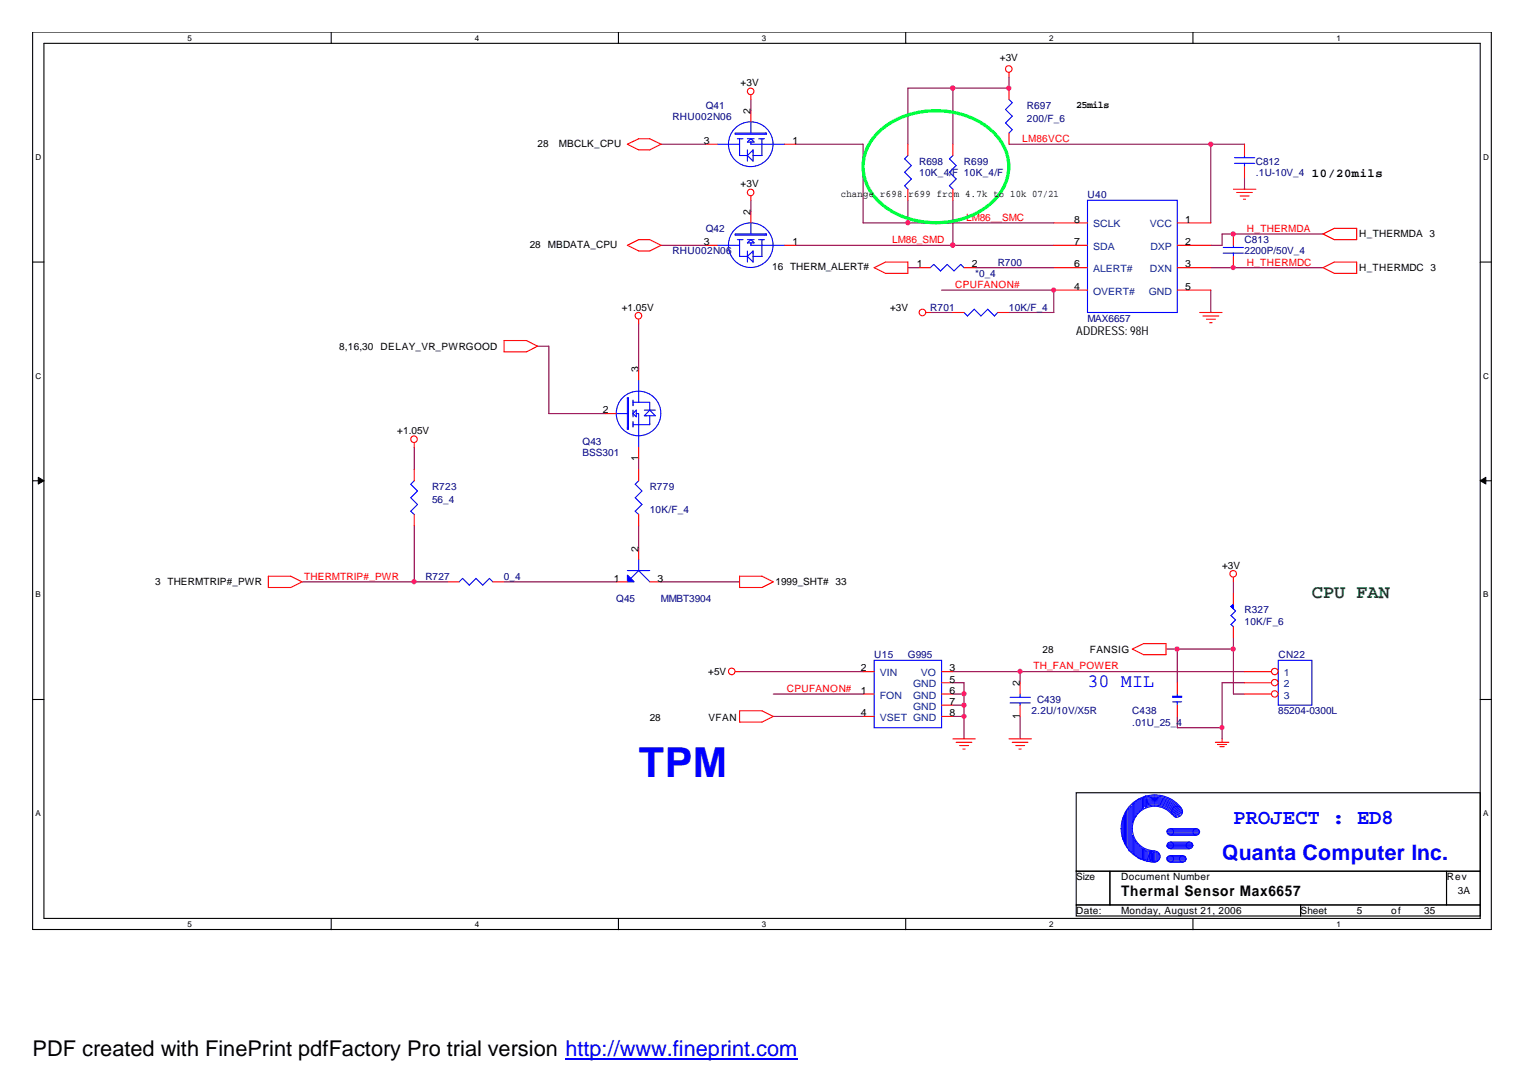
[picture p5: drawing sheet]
<svg xmlns="http://www.w3.org/2000/svg" width="297mm" height="210mm" viewBox="0 0 297 210" stroke-linecap="round" stroke-linejoin="round" font-family="sans-serif">
<g fill="none" stroke="#000" stroke-width=".21">
<path d="M6.3 6.2h284v174.8h-284zM8.6 8.4h279.6v170.4h-279.6zM64.5 6.2v2.2M120.4 6.2v2.2M176.3 6.2v2.2M232.2 6.2v2.2M6.3 51h2.3M288.2 51h2.2M6.3 93.6h2.3M288.2 93.6h2.2M6.3 136.2h2.3M288.2 136.2h2.2"/>
<path d="M209.5 154.4h78.7v15.2h-78.7zM64.5 178.8v2.2M120.4 178.8v2.2M176.3 178.8v2.2M209.5 169.6h6.6v6.6h-6.6zM209.5 176.2h43.7v2.2h-43.7zM216.1 169.6h65.5v6.6h-65.5zM232.2 178.8v2.2M253.2 176.2h35v2.2h-35zM281.6 169.6h6.6v6.6h-6.6z"/>
</g>
<g fill="#000" stroke="#000" stroke-width=".19">
<path d="M7.5 92.9l1.1 .7-1.1 .6z" fill-rule="evenodd"/>
<path d="M288.2 93.6l1.1-.7v1.3z" fill-rule="evenodd"/>
</g>
<g fill="none" stroke="#800040" stroke-width=".21">
<path d="M146.2 19.4v2.2M185.5 17.2v10.9M196.4 15v2.2h-19.7v10.9M128.7 28.1h8.7M146.2 39v2.2M154.9 28.1h13.1v15.3h37.1M176.7 39v4.4M185.5 39v8.8M196.4 28.1h45.9M235.7 28.1v15.3M242.3 34.6v2.2M128.7 47.8h8.7"/>
<path d="M154.9 47.8h50.2M176.7 52.1h2.2M183.3 56.5h21.8v4.3h-8.7M189.9 52.1h15.2M235.7 56.5v4.3M235.7 52.1h21.9M257.6 45.6h-19.7v2.2h-2.2M104.6 67.4h2.2v13.1h11M124.3 63v8.8M181.1 60.8h4.4M80.6 87.1v4.4M124.3 89.3v2.2"/>
<path d="M58.8 113.3h28.4M80.6 102.4v10.9M98.1 113.3h21.9M124.3 102.4v4.3M128.7 113.3h15.3M240.1 113.3v2.2M144 130.8h24M150.5 139.5h17.5M150.5 135.1h17.5M185.5 130.8h56.8M185.5 132.9h2.2v11M185.5 139.5h2.2"/>
<path d="M185.5 135.1h2.2M185.5 137.3h2.2M198.6 130.8v2.1M198.6 139.5v4.4M227 126.4h13.1M229.2 126.4v6.5M229.2 139.5v2.2h8.7M240.1 124.2v10.9h2.2M242.3 132.9h-4.4v11"/>
</g>
<g fill="none" stroke="#f00" stroke-width=".21">
<path d="M146.2 18.5v.9M196.4 14.1v.9M196.4 17.2v2.2M122.1 28.1l2.2-1.1h2.2l2.2 1.1-2.2 1.1h-2.2zM137.4 28.1h2.2M146.2 21.6v2.1M146.2 38.2v.8M152.7 28.1h2.2M176.7 28.1v2.2M176.7 36.8v2.2M185.5 28.1v2.2M185.5 36.8v2.2"/>
<path d="M196.4 25.9v2.2M240.1 36.8h4.4M240.7 37.5h3.1M241.4 38.2h1.8M242.1 38.8h.4M242.3 28.1v2.2M242.3 32.5v2.1M122.1 47.8l2.2-1.1h2.2l2.2 1.1-2.2 1.1h-2.2zM137.4 47.8h2.2M146.2 41.2v2.2M152.7 47.8h2.2M170.2 52.1l2.2-1.1h4.3v2.2h-4.3z"/>
<path d="M205.1 47.8h6.6M205.1 43.4h6.6M205.1 52.1h6.6M205.1 56.5h6.6M229.2 47.8h6.5M229.2 43.4h6.5M229.2 52.1h6.5M229.2 56.5h6.5M240.1 45.6v2.2M240.1 49.9v2.2M257.6 45.6l2.2-1.1h4.3v2.2h-4.3zM257.6 52.1l2.2-1.1h4.3v2.2h-4.3z"/>
<path d="M98.1 66.3h4.4l2.1 1.1-2.1 1.1h-4.4zM124.3 62.2v.8M124.3 71.8v2.2M180.3 60.8h.8M185.5 60.8h2.2M194.2 60.8h2.2M233.6 60.8h4.3M234.2 61.5h3.1M234.9 62.2h1.7M235.5 62.8h.5M80.6 86.2v.9M117.8 80.5h2.2"/>
<path d="M124.3 87.1v2.2M52.2 112.2h4.4l2.2 1.1-2.2 1.1h-4.4zM87.2 113.3h2.2M95.9 113.3h2.2M120 113.3h2.1M124.3 106.7v2.2M126.5 113.3h2.2M144 112.2h4.3l2.2 1.1-2.2 1.1h-4.3zM240.1 112.4v.9M240.1 115.5v2.2M143.1 130.8h.9M144 138.4h4.3l2.2 1.1-2.2 1.1h-4.3z"/>
<path d="M168 130.8h2.2M168 135.1h2.2M168 139.5h2.2M183.3 130.8h2.2M183.3 135.1h2.2M183.3 139.5h2.2M183.3 132.9h2.2M183.3 137.3h2.2M198.6 132.9v2.2M198.6 137.3v2.2M220.4 126.4l2.2-1.1h4.4v2.2h-4.4zM229.2 132.9v2.2"/>
<path d="M229.2 137.3v2.2M240.1 122v2.2M185.5 143.9h4.4M186.1 144.5h3.1M186.8 145.2h1.8M187.5 145.9h.4M196.4 143.9h4.4M197.1 144.5h3M197.7 145.2h1.8M198.4 145.9h.4M236.6 144.5h2.6M237 145h1.8"/>
<path d="M237.5 145.4h.8M237.9 143.9v.6"/>
<circle cx="146.1" cy="17.8" r=".64"/>
<circle cx="196.4" cy="13.4" r=".64"/>
<circle cx="146.1" cy="37.5" r=".64"/>
<circle cx="124.3" cy="61.5" r=".64"/>
<circle cx="179.6" cy="60.8" r=".64"/>
<circle cx="80.6" cy="85.5" r=".64"/>
<circle cx="240.1" cy="111.7" r=".64"/>
<circle cx="142.4" cy="130.7" r=".64"/>
</g>
<path d="M170.7 26a16.9 16.9 0 0 1 17.4-3.5 11.6 11.6 0 0 1 8.2 8.8 10.1 10.1 0 0 1-5.7 10 17.3 17.3 0 0 1-18.9-1.5 9.1 9.1 0 0 1-1-13.8z" fill="none" stroke="#00ff40" stroke-width=".63"/>
<g fill="none" stroke="#00f" stroke-width=".21">
<path d="M196.4 19.4l.7 .6-1.4 1.3 1.4 1.3-1.4 1.3 1.4 1.3-.7 .7M139.6 28.1h4.4M143.1 25.9h6.1v.2h-6.1zM143.6 27h1.1M144 27v3.3h1.5M145.5 29.2v2.2M145.5 27h1.3M145.7 27.4l.5-.4 .6 .7h-1.3zM146.2 23.7v2.2M146.2 27.7v.4h6.5M146.6 29.2v2.2l-1.1-1.1zM147.7 27h1.1"/>
<path d="M148.3 27v3.3h-1.7M176.7 30.3l-.6 .6 1.3 1.3-1.3 1.3 1.3 1.4-1.3 1.3 .6 .6M185.5 30.3l-.7 .6 1.3 1.3-1.3 1.3 1.3 1.4-1.3 1.3 .7 .6M211.7 39h17.5v21.8h-17.5zM240.3 31.8h4M240.3 30.7h4M242.3 30.3v.4M242.3 31.8v.7M139.6 47.8h4.4M143.1 45.6h6.1v.2h-6.1zM143.6 46.7h1.1M144 46.7v3.2h1.5"/>
<path d="M145.5 47.3l.7-.6 .6 .6zM145.5 49.9l1.1-1v2.1zM145.5 46.7h1.3M145.5 48.9v2.1M146.2 47.3v.5h6.5M146.2 43.4v2.2M147.7 46.7h1.1M148.3 46.7v3.2h-1.7M238.1 49.3h4M238.1 48.2h4M240.1 47.8v.4M240.1 49.3v.6"/>
<path d="M122.1 77.5h.2v6.1h-.2zM123.2 78.3h3.3v1.6M123.2 77.9v1.1M123.2 79.9v1.3M124.3 74v4.3M125.4 79.9h2.2M126.5 79.9l1.1 1.1h-2.2zM187.7 60.8l.6 .7 1.4-1.3 1.3 1.3 1.3-1.3 1.3 1.3 .6-.7M120 80.5h2.1M123.2 82.1v1.1M123.7 80.1l.2-.2v1.3l-.7-.7zM123.9 80.5h.4v6.6"/>
<path d="M126.5 81v1.7h-3.3M89.4 113.3l.6-.7 1.4 1.3 1.3-1.3 1.3 1.3 1.3-1.3 .6 .7M122.1 111.1h4.4M124.3 111.1l2.2 2.2M124.3 111.1l-1.5 1.5M124.3 108.9v2.2M240.1 117.7l-.5 .4 .9 .9-.9 .9 .9 .8-.9 .9 .5 .4M170.2 128.6h13.1v13.1h-13.1zM196.6 135.8h4M196.6 136.9h4M198.6 135.1v.7M198.6 136.9v.4"/>
<path d="M228.3 136.7h1.7M229.2 135.1v.5M229.2 136.7v.6M248.8 128.6h6.6v8.7h-6.6zM218.5 159.8v3.1l.2 .6v-4.4l.2-.4v5.5l.2 .2v-6.1l.2-.5v7.1l.3 .2v-7.5l.2-.2v8.3M220.4 156.5v3.7l.2-.6v-3.1l.3-.2v2.8l.2-.2v-2.8l.2-.2v2.6l.2-.2v-2.6h.2v2.4l.3-.3v-2.1l.2-.2v2.1l.2-.2v-1.9l.2-.2v2.1M223.1 156.8a4.8 4.8 0 0 1 6 2.4M223.1 156.6a5 5 0 0 1 6 2.2M223.1 156.4a5.3 5.3 0 0 1 6.3 2.6M223.1 156.1l1.7-.2a5.4 5.4 0 0 1 4.9 3.1M223.1 155.9a5.7 5.7 0 0 1 6.6 2.7M223.1 155.7a5.9 5.9 0 0 1 6.9 2.8"/>
<path d="M223.1 155v2.2l-.3-.2v-1.7zM223.1 157.1a4.6 4.6 0 0 1 5.7 2.1M223.2 155.4a6.2 6.2 0 0 1 6.9 2.9M223.2 155.2a6.4 6.4 0 0 1 7 2.9M223.3 155.3v1.7M228.2 158.6a4.4 4.4 0 0 0-4.9-1.4 4.4 4.4 0 0 0-2.9 4.2v-.1a4.3 4.3 0 0 0 4.4 4.4M229.9 157.3a6.5 6.5 0 0 0-7.3-2.1 6.5 6.5 0 0 0-4.3 6.2v-.1a6.5 6.5 0 0 0 6.5 6.6M223.1 165.5v1.9h-.3v-1.9l-.2-.2v2.1l-.2-.2v-1.9l-.2-.2v2.1h-.2v-2.3l-.3-.3v2.4h-.2v-2.6l-.2-.2v2.6l-.2-.2v-2.6l-.2-.5v2.9l-.3-.2v-3.1l-.2-.4v3.2h-.2v-8.9l-.2 .2v8.5M223.1 165.7h.2v1.7h.2v-1.7h.2v2h-.4l.6-2v2l.3-.3v-1.7l.2 .5v1.5h.2v-1.8h.2v1.8h.2v-1.8h.3v1.8l.2-.3v-1.2l.2 .2v.8M227.4 161.6h5.9v.2h-6.1v.2h6.4l-.3 .2h-5.9l.2 .2h5.7M227.4 166.8h3.3v.2h-3.5v.2h3.7l-.2 .2h-3.5l.4 .3h3.1M227.4 164.2h4.6v.2h-4.6l-.2 .2h5l-.2 .3h-4.8l.4 .2h4.2"/>
<path d="M227.9 166.6h2.4M227.9 167.9h2.4M227.9 165.3h3.7M227.9 164h3.7M227.9 162.7h5M227.9 161.3h5"/>
<circle cx="146.1" cy="28.1" r="4.4"/>
<circle cx="146.1" cy="47.7" r="4.3"/>
<circle cx="124.3" cy="80.5" r="4.3"/>
<circle cx="229.2" cy="158" r="1.06"/>
<circle cx="224.8" cy="166.8" r="1.07"/>
<circle cx="227.8" cy="162" r=".64"/>
<circle cx="227.8" cy="167.2" r=".64"/>
<circle cx="227.8" cy="164.6" r=".64"/>
<circle cx="230.2" cy="167.2" r=".64"/>
<circle cx="231.6" cy="164.6" r=".64"/>
<circle cx="232.9" cy="162" r=".64"/>
</g>
<g fill="#00f" stroke="#00f" stroke-width=".21">
<path d="M228.3 135.6h1.7v.2h-1.7z" fill-rule="evenodd"/>
<path d="M122.1 112l1.3 1.3h-1.3z" fill-rule="evenodd"/>
<path d="M239.6 118.1l.5-.4v.8z" fill-rule="evenodd"/>
</g>
<circle cx="248.2" cy="130.8" r=".63" fill="#fff" stroke="#f00" stroke-width=".21"/>
<path d="M242.3 130.8h5.2" fill="none" stroke="#f00" stroke-width=".21"/>
<circle cx="248.2" cy="132.9" r=".63" fill="#fff" stroke="#f00" stroke-width=".21"/>
<path d="M242.3 132.9h5.2" fill="none" stroke="#f00" stroke-width=".21"/>
<circle cx="248.2" cy="135.1" r=".63" fill="#fff" stroke="#f00" stroke-width=".21"/>
<path d="M178.9 52.1h2.2M187.7 52.1h2.2M80.6 91.5v2.1M124.3 91.5v2.1M80.6 100.2v2.2M124.3 100.2v2.2M242.3 135.1h5.2" fill="none" stroke="#f00" stroke-width=".21"/>
<path d="M181.1 52.1l.7-.6 1.3 1.3 1.3-1.3 1.3 1.3 1.3-1.3 .7 .6M80.6 93.6l-.6 .7 1.3 1.3-1.3 1.3 1.3 1.3-1.3 1.3 .6 .7M124.3 93.6l-.6 .7 1.3 1.3-1.3 1.3 1.3 1.3-1.3 1.3 .6 .7" fill="none" stroke="#00f" stroke-width=".21"/>
<g fill="#f0f" stroke="#f0f" stroke-width=".21">
<circle cx="185.5" cy="47.7" r=".43"/>
<circle cx="176.7" cy="43.4" r=".43"/>
<circle cx="185.5" cy="17.2" r=".43"/>
<circle cx="196.4" cy="17.2" r=".43"/>
<circle cx="240.1" cy="52.1" r=".42"/>
<circle cx="240.1" cy="45.6" r=".43"/>
<circle cx="235.7" cy="28.1" r=".43"/>
<circle cx="205.1" cy="56.5" r=".42"/>
<circle cx="187.7" cy="137.3" r=".43"/>
<circle cx="198.6" cy="130.7" r=".43"/>
<circle cx="240.1" cy="126.4" r=".43"/>
<circle cx="229.1" cy="126.4" r=".43"/>
<circle cx="237.9" cy="141.7" r=".42"/>
<circle cx="187.7" cy="139.5" r=".42"/>
<circle cx="187.7" cy="135.1" r=".43"/>
<circle cx="80.6" cy="113.3" r=".43"/>
</g>
<path d="M110.1 206.3h45.2" fill="none" stroke="#00f" stroke-width=".3"/>
<text font-size="8" fill="#00f" x="124.4" y="151.3">TPM</text>
<text font-size="4.2" x="6.3" y="205.7">PDF created with FinePrint pdfFactory Pro trial version http://www.fineprint.com</text>
<g font-size="4.1" fill="#00f">
<text x="240.1" y="160.5">PROJECT : ED8</text>
<text x="237.9" y="167.4">Quanta Computer Inc.</text>
</g>
<text font-size="3.7" fill="#008000" x="255.4" y="116.3">CPU FAN</text>
<text font-size="3.7" fill="#00f" x="211.7" y="133.8">30 MIL</text>
<text font-size="2.8" x="218.3" y="174.5">Thermal Sensor Max6657</text>
<g font-size="2.4">
<text x="255.4" y="34.4">10/20mils</text>
<text x="209.5" y="65.3">ADDRESS: 98H</text>
</g>
<g font-size="1.9">
<text x="194.6" y="12">+3V</text>
<text x="144.2" y="16.8">+3V</text>
<text x="146.1" y="22.2" transform="rotate(-90 146.1 22.2)">2</text>
<text x="209.5" y="21">25mils</text>
<text x="104.6" y="28.5">28</text>
<text x="108.8" y="28.5">MBCLK_CPU</text>
<text x="137" y="28">3</text>
<text x="154.3" y="28">1</text>
<text x="144.2" y="36.4">+3V</text>
<text x="146.1" y="41.9" transform="rotate(-90 146.1 41.9)">2</text>
<text x="163.7" y="38.4">change r698.r699 from 4.7k to 10k 07/21</text>
<text x="137" y="47.7">3</text>
<text x="154.3" y="47.7">1</text>
<text x="209.1" y="43.4">8</text>
<text x="209.1" y="47.7">7</text>
<text x="230.7" y="43.4">1</text>
<text x="230.7" y="47.7">2</text>
<text x="264.6" y="46.2">H_THERMDA 3</text>
<text x="103.1" y="48.2">28 MBDATA_CPU</text>
<text x="150.3" y="52.6">16 THERM_ALERT#</text>
<text x="178.5" y="52.1">1</text>
<text x="189.2" y="52.1">2</text>
<text x="209.1" y="52.1">6</text>
<text x="230.7" y="52.1">3</text>
<text x="264.6" y="52.8">H_THERMDC 3</text>
<text x="209.1" y="56.4">4</text>
<text x="230.7" y="56.4">5</text>
<text x="121" y="60.5">+1.05V</text>
<text x="173.3" y="60.5">+3V</text>
<text x="66" y="68.1">8,16,30</text>
<text x="74.1" y="68.1">DELAY_VR_PWRGOOD</text>
<text x="124.3" y="72.4" transform="rotate(-90 124.3 72.4)">3</text>
<text x="117.3" y="80.5">2</text>
<text x="77.3" y="84.5">+1.05V</text>
<text x="124.3" y="89.7" transform="rotate(-90 124.3 89.7)">1</text>
<text x="124.3" y="107.4" transform="rotate(-90 124.3 107.4)">2</text>
<text x="30.2" y="114">3 THERMTRIP#_PWR</text>
<text x="119.5" y="113.3">1</text>
<text x="128" y="113.3">3</text>
<text x="151" y="114">1999_SHT# 33</text>
<text x="237.9" y="110.7">+3V</text>
<text x="137.9" y="131.5">+5V</text>
<text x="167.6" y="130.7">2</text>
<text x="184.8" y="130.7">3</text>
<text x="202.9" y="127.1">28</text>
<text x="212.2" y="127.1">FANSIG</text>
<text x="167.6" y="135.1">1</text>
<text x="184.8" y="132.9">5</text>
<text x="184.8" y="135.1">6</text>
<text x="184.8" y="137.3">7</text>
<text x="198.5" y="133.6" transform="rotate(-90 198.5 133.6)">2</text>
<text x="126.5" y="140.4">28</text>
<text x="137.9" y="140.4">VFAN</text>
<text x="167.6" y="139.5">4</text>
<text x="184.8" y="139.5">8</text>
<text x="198.5" y="139.9" transform="rotate(-90 198.5 139.9)">1</text>
<text x="209.5" y="171.4">Size</text>
<text x="218.3" y="171.4">Document Number</text>
<text x="281.7" y="171.4">Rev</text>
<text x="209.5" y="178">Date:</text>
<text x="218.3" y="178">Monday, August 21, 2006</text>
<text x="253.2" y="178">Sheet</text>
<text x="264.1" y="178">5</text>
<text x="270.8" y="178">of</text>
<text x="277.2" y="178">35</text>
<text x="283.8" y="174">3A</text>
</g>
<g font-size="1.9" fill="#000080">
<text x="130.9" y="23.3">RHU002N06</text>
<text x="137.4" y="21.1">Q41</text>
<text x="199.9" y="21.1">R697</text>
<text x="199.9" y="23.8">200/F_6</text>
<text x="178.9" y="32.1">R698</text>
<text x="178.9" y="34.3">10K_4/F 10K_4/F</text>
<text x="187.7" y="32.1">R699</text>
<text x="244.5" y="32.1">C812</text>
<text x="244.5" y="34.3">.1U-10V_4</text>
<text x="211.7" y="38.6">U40</text>
<text x="137.4" y="45.2">Q42</text>
<text x="242.3" y="47.3">C813</text>
<text x="130.9" y="49.5">RHU002N06</text>
<text x="189.9" y="53.9">*0_4</text>
<text x="194.2" y="51.7">R700</text>
<text x="242.3" y="49.5">2200P/50V_4</text>
<text x="181.1" y="60.5">R701</text>
<text x="196.4" y="60.5">10K/F_4</text>
<text x="211.7" y="62.6">MAX6657</text>
<text x="113.4" y="86.7">Q43</text>
<text x="113.4" y="88.9">BSS301</text>
<text x="84.1" y="95.4">R723</text>
<text x="126.5" y="95.4">R779</text>
<text x="84.1" y="98">56_4</text>
<text x="126.5" y="99.8">10K/F_4</text>
<text x="82.8" y="112.9">R727</text>
<text x="98.1" y="112.9">0_4</text>
<text x="120" y="117.2">Q45</text>
<text x="128.7" y="117.2">MMBT3904</text>
<text x="242.3" y="119.4">R327</text>
<text x="242.3" y="121.6">10K/F_6</text>
<text x="170.2" y="128.2">U15</text>
<text x="176.8" y="128.2">G995</text>
<text x="248.9" y="128.2">CN22</text>
<text x="201.9" y="136.9">C439</text>
<text x="200.8" y="139.1">2.2U/10V/X5R</text>
<text x="220.4" y="141.3">.01U_25_4</text>
<text x="220.4" y="139.1">C438</text>
<text x="248.8" y="139.1">85204-0300L</text>
</g>
<g font-size="1.9" fill="#f00">
<text x="199" y="27.7">LM86VCC</text>
<text x="173.7" y="47.3">LM86_SMD</text>
<text x="188.1" y="43">LM86__SMC</text>
<text x="242.7" y="45.1">H_THERMDA</text>
<text x="242.7" y="51.7">H_THERMDC</text>
<text x="185.9" y="56.1">CPUFANON#</text>
<text x="59.2" y="112.9">THERMTRIP#_PWR</text>
<text x="201.2" y="130.4">TH_FAN_POWER</text>
<text x="153.2" y="134.7">CPUFANON#</text>
</g>
<g font-size="1.9" fill="#004080">
<text x="212.8" y="44.3">SCLK</text>
<text x="223.9" y="44.3">VCC</text>
<text x="212.8" y="48.7">SDA</text>
<text x="212.8" y="53">ALERT#</text>
<text x="223.9" y="53">DXN</text>
<text x="223.9" y="48.7">DXP</text>
<text x="212.8" y="57.4">OVERT#</text>
<text x="223.6" y="57.4">GND</text>
<text x="171.3" y="131.7">VIN</text>
<text x="179.3" y="131.7">VO</text>
<text x="249.9" y="131.7">1</text>
<text x="171.3" y="136">FON</text>
<text x="177.8" y="133.8">GND</text>
<text x="177.8" y="136">GND</text>
<text x="249.9" y="133.8">2</text>
<text x="249.9" y="136">3</text>
<text x="171.3" y="140.4">VSET GND</text>
<text x="177.8" y="138.2">GND</text>
</g>
<g font-size="1.6">
<text x="36.5" y="7.9">5</text>
<text x="92.4" y="7.9">4</text>
<text x="148.3" y="7.9">3</text>
<text x="204.3" y="7.9">2</text>
<text x="260.2" y="7.9">1</text>
<text x="6.9" y="31.1">D</text>
<text x="288.7" y="31.1">D</text>
<text x="6.9" y="73.7">C</text>
<text x="288.7" y="73.7">C</text>
<text x="6.9" y="116.3">B</text>
<text x="288.7" y="116.3">B</text>
<text x="6.9" y="158.9">A</text>
<text x="288.7" y="158.9">A</text>
<text x="36.5" y="180.5">5</text>
<text x="92.4" y="180.5">4</text>
<text x="148.3" y="180.5">3</text>
<text x="204.3" y="180.5">2</text>
<text x="260.2" y="180.5">1</text>
</g>
</svg>
